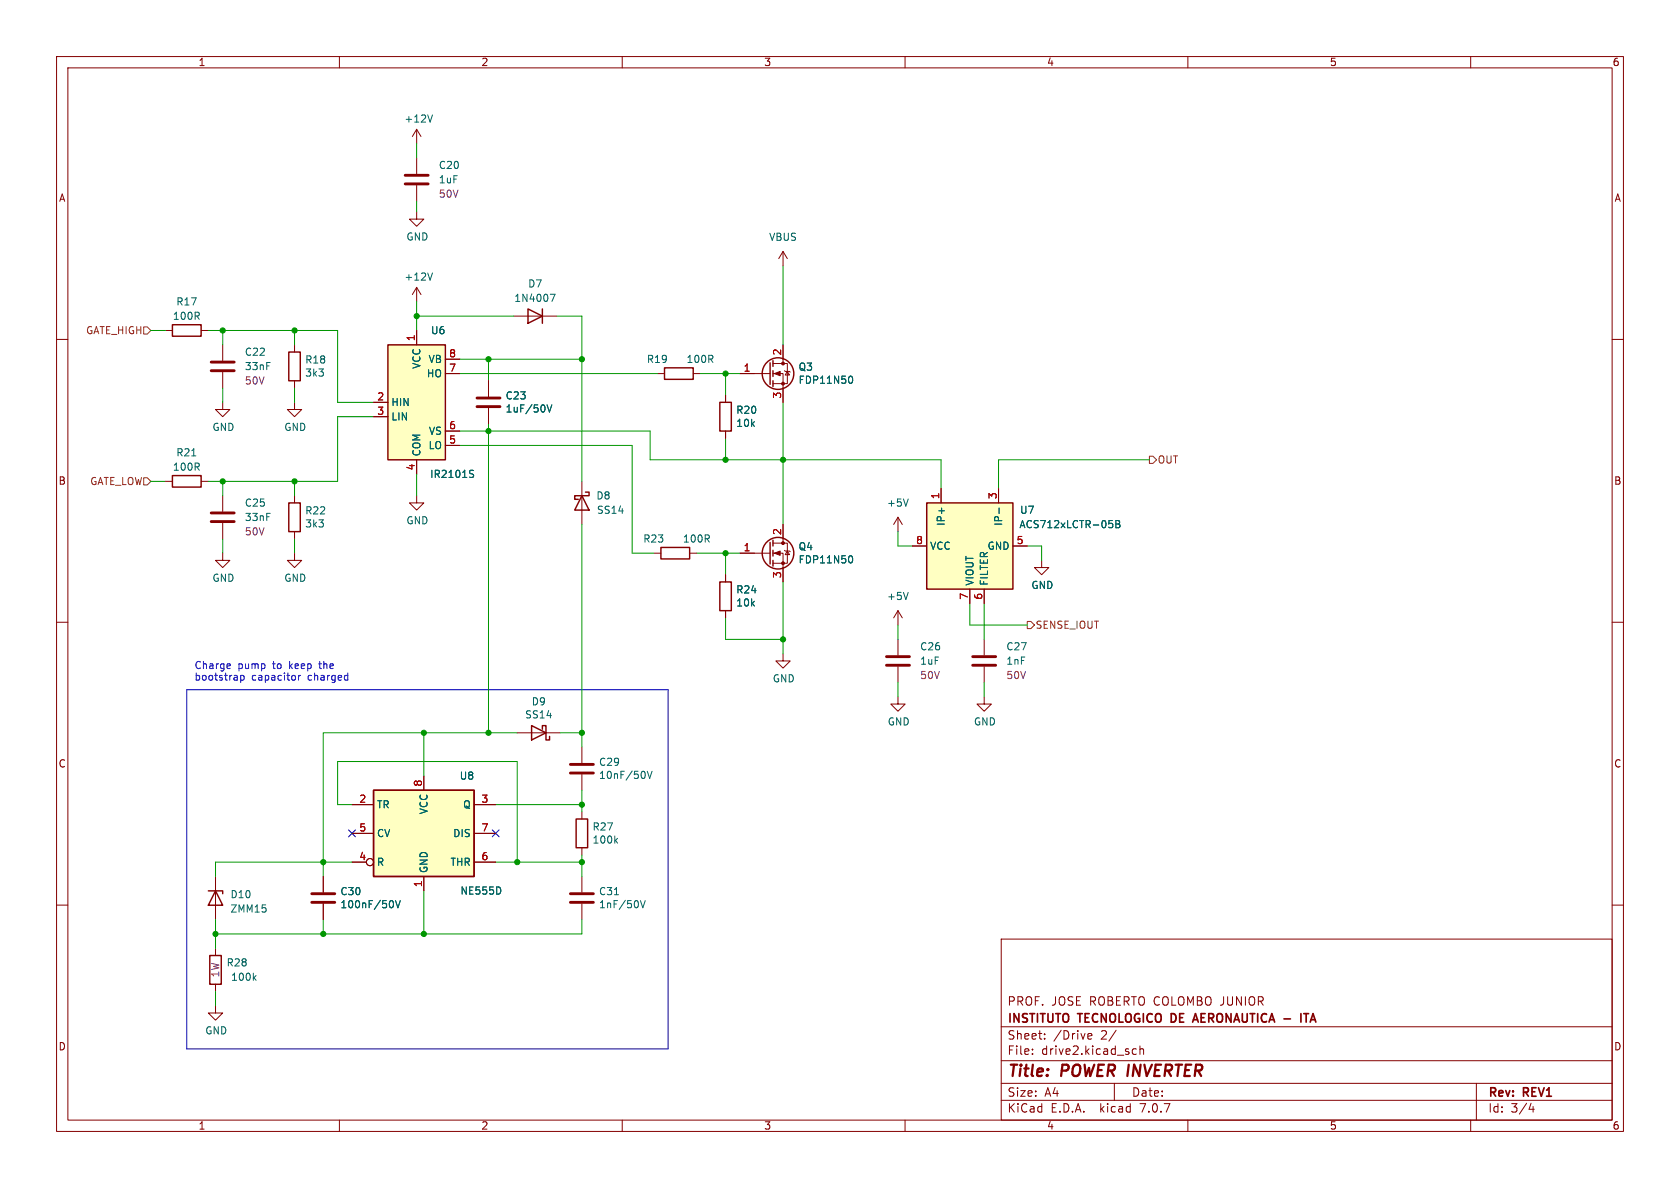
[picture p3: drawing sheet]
<svg xmlns="http://www.w3.org/2000/svg" width="297mm" height="210mm" viewBox="0 0 297 210" stroke-linecap="round" stroke-linejoin="round" font-family="sans-serif">
<g fill="none" stroke="#840000" stroke-width=".18">
<path d="M10 10h277v190h-277zM12 12h273v186h-273zM60 10v2M110 10v2M160 10v2M210 10v2M260 10v2M73.7 37.5v1.2h1.2l-1.2 1.3-1.3-1.3h1.3M73.7 22.9v2.5M73.7 27.9v2.8M73.7 32.8v2.8M73.7 22.9l-.8 1.2"/>
<path d="M73.7 22.9l.7 1.2M10 60h2M29.2 58.4h1.3M35.6 58.4h1.2M73.7 50.8v2.5M73.7 58.4v2.6M73.7 50.8l-.8 1.3M73.7 50.8l.7 1.3M90.8 55.9h7.6M138.4 44.5v2.5M138.4 44.5l-.7 1.2M138.4 44.5l.8 1.2"/>
<path d="M285 60h2M39.4 71.1v1.3h1.2l-1.2 1.3-1.3-1.3h1.3M39.4 61v2.8M39.4 65.8v2.8M52.1 71.1v1.3h1.2l-1.2 1.3-1.3-1.3h1.3M52.1 61v1.2M52.1 67.3v1.3M66 71.1h2.6M66 73.7h2.6M78.7 78.7h2.6M78.7 76.2h2.6M78.7 66h2.6"/>
<path d="M78.7 63.5h2.6M86.4 67.3v2.8M86.4 72.1v2.8M116.2 66h1.3M122.6 66h1.2M128.3 69.9v1.2M128.3 76.2v1.3M130.8 66h5.3M136.7 66h1.7v5.1M136.7 64.3h2.5v3.5h-2.5M138.4 61v3.3M138.7 65.5l.1 .2h.8l.1 .1"/>
<path d="M139.2 65.7l.4 .6h-.8zM29.2 85.1h1.3M35.6 85.1h1.2M39.4 97.8v1.3h1.2l-1.2 1.2-1.3-1.2h1.3M39.4 87.6v2.8M39.4 92.5v2.8M52.1 97.8v1.3h1.2l-1.2 1.2-1.3-1.2h1.3M52.1 87.6v1.3M52.1 94v1.3M73.7 87.6v1.3h1.2l-1.2 1.3-1.3-1.3h1.3M73.7 81.3v2.5M102.9 85.1v7.6"/>
<path d="M115.6 97.8h1.2M121.9 97.8h1.3M130.8 97.8h5.3M136.7 97.8h1.7v5.1M136.7 96h2.5v3.6h-2.5M138.4 92.7v3.3M138.7 97.3l.1 .1h.8l.1 .1M139.2 97.4l.4 .6h-.8zM158.7 91.4l-.7 1.3M158.7 91.4v2.6M158.7 91.4l.8 1.3M161.3 96.5h2.5"/>
<path d="M166.4 86.4v2.5M176.5 86.4v2.5M179.1 96.5h2.5M184.1 99.1v1.2h1.3l-1.3 1.3-1.2-1.3h1.2M10 110h2M128.3 101.6v1.3M128.3 108v1.2M138.4 115.6v1.2h1.3l-1.3 1.3-1.2-1.3h1.2M158.7 108v2.5M158.7 113v2.8M158.7 117.9v2.8M158.7 108l-.7 1.2"/>
<path d="M158.7 108l.8 1.2M171.4 104.1v2.6M174 104.1v2.6M174 113v2.8M174 117.9v2.8M285 110h2M74.9 137.2v2.5M91.4 129.5h7.7M102.9 132.1v2.8M102.9 136.9v2.8M158.7 123.2v1.3h1.3l-1.3 1.2-1.2-1.2h1.2M174 123.2v1.3h1.3l-1.3 1.2-1.3-1.2h1.3"/>
<path d="M10 160h2M38.1 154.9v7.7M57.1 154.9v2.8M57.1 159.8v2.8M62.2 142.2h3.8M62.2 152.4h2.6M62.2 147.3h3.8M74.9 154.9v2.6M83.8 142.2h3.8M83.8 152.4h3.8M83.8 147.3h3.8M102.9 143.5v1.3"/>
<path d="M102.9 149.9v1.2M102.9 154.9v2.8M102.9 159.8v2.8M285 160h2M38.1 177.8v1.3h1.3l-1.3 1.2-1.3-1.2h1.3M38.1 167.6v1.3M38.1 174v1.3M177 166h108v32h-108zM60 198v2M110 198v2M160 198v2M177 194.5h108"/>
<path d="M177 191.5h108M177 187.5h108M177 181.5h108M182.5 186.3v.1M182.5 185.5v.1M184.7 183.6v.1M184.7 182.8v.1M192.3 183.5l.2 .2 .5-.1M192.3 182.9l.2-.2h.3l.2 .2v.2l-.7 .1M197 191.5v3M197.3 182.1l-1.3 2M200.2 186.1l.3 .3 .4-.1"/>
<path d="M200.9 185.5l-.4-.1-.3 .3M201.5 185.5l.2-.1 .4 .1 .1 .9M201.5 184.9v1.5M210 198v2M260 198v2M261 191.5v6.5M270.7 195l-.4 1.1h.9M271 195.6v1"/>
<circle cx="65.4" cy="152.4" r=".63"/>
</g>
<path d="M230.5 179.2h.8M230.9 179.2v1.5M210.8 180.7l.5-1.5 .5 1.5M211 180.3h.7M231.6 180.7l.5-1.5 .5 1.5M231.8 180.3h.7" fill="none" stroke="#840000" stroke-width=".3"/>
<g fill="none" stroke="#840000" stroke-width=".25">
<path d="M30.5 57.4h5.1v2h-5.1zM93.3 54.6l2.6 1.3-2.6 1.3zM95.9 54.6v2.6M51.1 62.2h2v5.1h-2zM68.6 61h10.1v20.3h-10.1zM117.5 65h5.1v2.1h-5.1zM127.3 71.1h2v5.1h-2zM136.1 64.1v3.8M136.7 63.8v1M136.7 65.5v1M136.7 67.3v1M30.5 84.1h5.1v2h-5.1z"/>
<path d="M51.1 88.9h2v5.1h-2zM102.9 87.6l1.2 2.6h-2.5zM103.5 87h.6v.6h-2.5v.7h.6M116.8 96.8h5.1v2h-5.1zM136.1 95.9v3.8M136.7 95.5v1M136.7 97.3v1M136.7 99.1v1M163.8 88.9h15.3v15.2h-15.3zM127.3 102.9h2v5.1h-2zM66 139.7h17.8v15.2h-17.8zM94 128.3l2.5 1.2-2.5 1.3z"/>
<path d="M95.9 128.9v-.6h.6v2.5h.7v-.6M36.8 157.5h2.6v.5M38.1 157.5l1.3 2.5h-2.6zM101.9 144.8h2v5.1h-2zM37.1 168.9h2v5.1h-2z"/>
<circle cx="137.5" cy="66" r="2.79"/>
<circle cx="137.5" cy="97.8" r="2.79"/>
</g>
<g fill="none" stroke="#840000" stroke-width=".51">
<path d="M71.6 32.5h4.1M71.6 31h4.1M37.3 65.5h4.1M37.3 64h4.1M84.3 71.9h4.1M84.3 70.4h4.1M37.3 92.2h4.1M37.3 90.7h4.1M156.7 117.6h4.1M156.7 116.1h4.1M172 117.6h4M172 116.1h4"/>
<path d="M100.8 136.7h4.1M100.8 135.1h4.1M55.1 159.5h4.1M55.1 158h4.1M100.8 159.5h4.1M100.8 158h4.1"/>
</g>
<g fill="none" stroke="#006464" stroke-width=".18">
<path d="M76.5 20.3l-.5 1.3M76.5 48.3l-.5 1.2M97.3 52h.8l-.5 1.3M96.7 71.6l.4 1.2 .5-1.2M150.3 66.5a.68 .68 0 0 1 .5 .6 .68 .68 0 0 1-.5 .7M33.9 80.6h.7M83.2 83.7l.4 .2 .1 .3-.2 .2h-.3M83.2 83.1l.5 .1M150.3 98.2a.68 .68 0 0 1 .5 .7 .68 .68 0 0 1-.5 .6M160.6 88.2l-.5 1.3M176.6 89.8v1M196.1 92h.6"/>
<path d="M196.5 92.5l.2 .2v.3l-.2 .3M197.3 92h.4l.2 .3-.2 .3 .2 .1 .1 .3-.2 .3h-.5zM197.3 92.6h.4M160.6 104.7l-.5 1.3M114 136.6v.8M114.4 136.3l.5 1.3 .4-1.3M69.3 159.2a.79 .79 0 0 1 0 1.3M69.9 159.2l.4 1.3 .5-1.3M88.5 157.1v.7M108.6 158.2h.7M108.8 148.6l.4 .4M109.2 148.2l-.5 .5"/>
<path d="M113.2 159.2l.4 1.3 .5-1.3M44.9 172.8l.4 .5M45.3 172.5l-.5 .4"/>
</g>
<g fill="#ffffc2" stroke="#ffffc2" stroke-width=".18">
<path d="M66 139.7h17.8v15.2h-17.8z"/>
<path d="M68.6 61h10.1v20.3h-10.1z"/>
<path d="M163.8 88.9h15.3v15.2h-15.3z"/>
</g>
<g fill="#840000" stroke="#840000" stroke-width=".18">
<path d="M136.9 97.8l1-.4v.8z"/>
<path d="M136.9 66l1-.3v.7z"/>
<circle cx="138.4" cy="99.6" r=".25"/>
<circle cx="138.4" cy="96" r=".25"/>
<circle cx="138.4" cy="67.8" r=".25"/>
<circle cx="138.4" cy="64.3" r=".25"/>
</g>
<path d="M25.4 57.8h.6l.7 .6-.7 .7h-.6zM25.4 84.5h.6l.7 .6-.7 .6h-.6zM203.2 80.6h.6l.7 .7-.7 .6h-.6zM181.6 109.9h.6l.7 .6-.7 .6h-.6z" fill="none" stroke="#725600" stroke-width=".18"/>
<path d="M40.6 117.3l.1 .3-.6 .2M40.7 118.1l-.1 .1M42.6 119.4v1.3M42.6 119.5l.3-.1 .3 .2-.2 .6h-.4M52.8 119.4v.8M53.1 119.4l-.3 .2M61.4 119.4l.1 .1M61.5 119v1.2M33 121.9h85.1v63.5h-85.1zM61.5 120.2h-.1" fill="none" stroke="#0000c2" stroke-width=".18"/>
<g fill="none" stroke="#009600" stroke-width=".18">
<path d="M73.7 25.4v2.5M73.7 35.6v1.9M26.7 58.4h2.5M36.8 58.4h22.9v12.7h6.3M39.4 58.4v2.6M52.1 58.4v2.6M73.7 53.3v5.1M73.7 55.9h17.1M98.4 55.9h4.5v29.2M138.4 47v14M39.4 68.6v2.5M52.1 68.6v2.5"/>
<path d="M66 73.7h-6.3v11.4h-22.9M81.3 78.7h30.5v19.1h3.8M81.3 76.2h33.6v5.1h51.5v5.1M81.3 63.5h21.6M81.3 66h34.9M86.4 63.5v3.8M86.4 74.9v54.6M123.8 66h7M128.3 66v3.9M128.3 77.5v3.8M138.4 71.1v21.6M26.7 85.1h2.5"/>
<path d="M39.4 85.1v2.5M39.4 95.3v2.5M52.1 85.1v2.5M52.1 95.3v2.5M73.7 83.8v3.8M102.9 92.7v39.4M123.2 97.8h7.6M128.3 97.8v3.8M158.7 94v2.5h2.6M181.6 96.5h2.5v2.6M203.2 81.3h-26.7v5.1M128.3 109.2v3.8h10.1"/>
<path d="M138.4 102.9v12.7M158.7 110.5v2.5M171.4 106.7v3.8h10.2M174 106.7v6.3M74.9 129.5v7.7M91.4 129.5h-34.3v25.4M99.1 129.5h3.8M102.9 139.7v3.8M158.7 120.7v2.5M174 120.7v2.5M62.2 142.2h-2.5v-7.6h31.7v17.8M62.2 152.4h-24.1v2.5"/>
<path d="M74.9 157.5v7.6M87.6 152.4h15.3M87.6 142.2h15.3M102.9 151.1v3.8M38.1 162.6v5M38.1 175.3v2.5M57.1 162.6v2.5M102.9 162.6v2.5h-64.8"/>
</g>
<path d="M61.6 146.7l1.2 1.2M62.8 146.7l-1.2 1.2M87 146.7l1.2 1.2M88.2 146.7l-1.2 1.2" fill="none" stroke="#000084" stroke-width=".18"/>
<g fill="#009600" stroke="#009600" stroke-width=".18">
<circle cx="128.3" cy="66" r=".46"/>
<circle cx="86.4" cy="76.2" r=".46"/>
<circle cx="102.9" cy="63.5" r=".46"/>
<circle cx="73.7" cy="55.9" r=".46"/>
<circle cx="86.4" cy="63.5" r=".46"/>
<circle cx="57.1" cy="152.4" r=".46"/>
<circle cx="38.1" cy="165.1" r=".46"/>
<circle cx="57.1" cy="165.1" r=".46"/>
<circle cx="74.9" cy="165.1" r=".46"/>
<circle cx="138.4" cy="81.3" r=".46"/>
<circle cx="128.3" cy="97.8" r=".46"/>
<circle cx="128.3" cy="81.3" r=".46"/>
<circle cx="138.4" cy="113" r=".46"/>
<circle cx="52.1" cy="85.1" r=".46"/>
<circle cx="52.1" cy="58.4" r=".46"/>
<circle cx="39.4" cy="85.1" r=".46"/>
<circle cx="39.4" cy="58.4" r=".46"/>
<circle cx="102.9" cy="142.2" r=".46"/>
<circle cx="102.9" cy="129.5" r=".46"/>
<circle cx="102.9" cy="152.4" r=".46"/>
<circle cx="91.4" cy="152.4" r=".46"/>
<circle cx="74.9" cy="129.5" r=".46"/>
<circle cx="86.4" cy="129.5" r=".46"/>
</g>
<g font-size="2.8" fill="#840000">
<text x="178" y="190.9">Title:</text>
<text x="187.7" y="190.9">POWER INVERTER</text>
</g>
<g font-size="2.1" fill="#840000">
<text x="178" y="178">PROF.</text>
<text x="185.9" y="178">JOSE ROBERTO COLOMBO JUNIOR</text>
<text x="178" y="184">Sheet:</text>
<text x="178" y="181.2">INSTITUTO</text>
<text x="186.2" y="184">/Drive</text>
<text x="190.7" y="181.2">TECNOLOGICO DE</text>
<text x="194.7" y="184">2/</text>
<text x="212.3" y="181.2">AERONAUTICA -</text>
<text x="178" y="186.7">File:</text>
<text x="184.1" y="186.7">drive2.kicad_sch</text>
<text x="178" y="196.9">KiCad</text>
<text x="178" y="194.1">Size:</text>
<text x="184.7" y="194.1">A4</text>
<text x="185.7" y="196.9">E.D.A.</text>
<text x="194.6" y="196.9">kicad</text>
<text x="200" y="194.1">Date:</text>
<text x="201.8" y="196.9">7.0.7</text>
<text x="263" y="194.3">Rev:</text>
<text x="263" y="196.9">Id:</text>
<text x="267.1" y="196.9">3/4</text>
<text x="269.4" y="194.3">REV1</text>
</g>
<g font-size="1.8" fill="#840000">
<text x="35" y="11.9">1</text>
<text x="85" y="11.9">2</text>
<text x="135" y="11.9">3</text>
<text x="185" y="11.9">4</text>
<text x="235" y="11.9">5</text>
<text x="285" y="11.9">6</text>
<text x="10.3" y="35.9">A</text>
<text x="285.3" y="35.9">A</text>
<text x="10.3" y="85.9">B</text>
<text x="285.3" y="85.9">B</text>
<text x="10.3" y="135.9">C</text>
<text x="285.3" y="135.9">C</text>
<text x="10.3" y="185.9">D</text>
<text x="285.3" y="185.9">D</text>
<text x="35" y="199.9">1</text>
<text x="85" y="199.9">2</text>
<text x="135" y="199.9">3</text>
<text x="185" y="199.9">4</text>
<text x="235" y="199.9">5</text>
<text x="285" y="199.9">6</text>
</g>
<g font-size="1.8" fill="#006464">
<text x="71.4" y="21.9">+12V</text>
<text x="77.5" y="32.6">1uF</text>
<text x="77.5" y="30.1">C20</text>
<text x="71.8" y="42.7">GND</text>
<text x="135.9" y="42.8">VBUS</text>
<text x="71.4" y="49.8">+12V</text>
<text x="90.8" y="53.6">1N4007</text>
<text x="93.3" y="51">D7</text>
<text x="30.5" y="56.7">100R</text>
<text x="31.1" y="54.2">R17</text>
<text x="76.1" y="59.3">U6</text>
<text x="43.2" y="63.1">C22</text>
<text x="43.2" y="65.6">33nF</text>
<text x="53.9" y="64.5">R18</text>
<text x="74.5" y="65.3" transform="rotate(-90 74.5 65.3)">VCC</text>
<text x="75.7" y="64.4">VB</text>
<text x="114.3" y="64.4">R19</text>
<text x="121.3" y="64.4">100R</text>
<text x="141.1" y="65.7">Q3</text>
<text x="53.9" y="66.8">3k3</text>
<text x="69.1" y="72">HIN</text>
<text x="75.4" y="66.9">HO</text>
<text x="89.3" y="70.8">C23</text>
<text x="141.1" y="68">FDP11N50</text>
<text x="37.5" y="76.4">GND</text>
<text x="50.2" y="76.4">GND</text>
<text x="69.1" y="74.5">LIN</text>
<text x="75.7" y="77.1">VS</text>
<text x="89.3" y="73.1">1uF/50V</text>
<text x="130.1" y="75.7">10k</text>
<text x="130.1" y="73.4">R20</text>
<text x="30.5" y="83.4">100R</text>
<text x="31.1" y="80.9">R21</text>
<text x="74.5" y="80.8" transform="rotate(-90 74.5 80.8)">COM</text>
<text x="75.7" y="79.6">LO</text>
<text x="43.2" y="89.8">C25</text>
<text x="75.9" y="84.7">IR2101S</text>
<text x="105.3" y="88.5">D8</text>
<text x="156.7" y="89.8">+5V</text>
<text x="43.2" y="92.3">33nF</text>
<text x="53.9" y="93.4">3k3</text>
<text x="53.9" y="91.1">R22</text>
<text x="71.8" y="92.9">GND</text>
<text x="105.4" y="91">SS14</text>
<text x="167.2" y="93.1" transform="rotate(-90 167.2 93.1)">IP+</text>
<text x="177.4" y="93.1" transform="rotate(-90 177.4 93.1)">IP-</text>
<text x="180.1" y="93.6">ACS712xLCTR-05B</text>
<text x="180.2" y="91">U7</text>
<text x="113.6" y="96.1">R23</text>
<text x="120.6" y="96.1">100R</text>
<text x="141.1" y="99.8">FDP11N50</text>
<text x="141.1" y="97.5">Q4</text>
<text x="164.3" y="97.4">VCC</text>
<text x="174.5" y="97.4">GND</text>
<text x="37.5" y="103">GND</text>
<text x="50.2" y="103">GND</text>
<text x="130.1" y="107.4">10k</text>
<text x="130.1" y="105.1">R24</text>
<text x="156.7" y="106.3">+5V</text>
<text x="172.3" y="103.6" transform="rotate(-90 172.3 103.6)">VIOUT</text>
<text x="174.9" y="103.6" transform="rotate(-90 174.9 103.6)">FILTER</text>
<text x="182.2" y="104.3">GND</text>
<text x="162.6" y="117.7">1uF</text>
<text x="162.6" y="115.2">C26</text>
<text x="177.8" y="117.7">1nF</text>
<text x="177.8" y="115.2">C27</text>
<text x="93.9" y="124.9">D9</text>
<text x="136.5" y="120.8">GND</text>
<text x="92.7" y="127.2">SS14</text>
<text x="156.8" y="128.4">GND</text>
<text x="172.1" y="128.4">GND</text>
<text x="105.8" y="137.9">10nF/50V</text>
<text x="105.8" y="135.6">C29</text>
<text x="66.5" y="143.1">TR</text>
<text x="81.2" y="138">U8</text>
<text x="81.8" y="143.1">Q</text>
<text x="66.5" y="148.2">CV</text>
<text x="75.8" y="144" transform="rotate(-90 75.8 144)">VCC</text>
<text x="80" y="148.2">DIS</text>
<text x="104.7" y="147">R27</text>
<text x="104.7" y="149.3">100k</text>
<text x="66.5" y="153.3">R</text>
<text x="75.8" y="154.4" transform="rotate(-90 75.8 154.4)">GND</text>
<text x="79.5" y="153.3">THR</text>
<text x="40.6" y="161.5">ZMM15</text>
<text x="40.6" y="159">D10</text>
<text x="60.1" y="158.4">C30</text>
<text x="60.1" y="160.8">100nF/50V</text>
<text x="81.3" y="158.3">NE555D</text>
<text x="105.8" y="158.4">C31</text>
<text x="105.8" y="160.8">1nF/50V</text>
<text x="40" y="171">R28</text>
<text x="40.7" y="173.6">100k</text>
<text x="36.2" y="183.1">GND</text>
</g>
<g font-size="1.8" fill="#840084">
<text x="77.5" y="35.2">50V</text>
<text x="43.2" y="68.2">50V</text>
<text x="43.2" y="94.8">50V</text>
<text x="162.6" y="120.2">50V</text>
<text x="177.8" y="120.2">50V</text>
<text x="39" y="172.9" transform="rotate(-90 39 172.9)">1W</text>
</g>
<g font-size="1.8" fill="#725600">
<text x="15.1" y="59.3">GATE_HIGH</text>
<text x="204.6" y="82.1">OUT</text>
<text x="15.8" y="86">GATE_LOW</text>
<text x="183" y="111.4">SENSE_IOUT</text>
</g>
<g font-size="1.8" fill="#a90000">
<text x="73.4" y="60.4" transform="rotate(-90 73.4 60.4)">1</text>
<text x="79.3" y="65.8">7</text>
<text x="79.3" y="63.2">8</text>
<text x="131.4" y="65.8">1</text>
<text x="138.2" y="62.9" transform="rotate(-90 138.2 62.9)">2</text>
<text x="66.6" y="70.9">2</text>
<text x="138.2" y="70.6" transform="rotate(-90 138.2 70.6)">3</text>
<text x="66.6" y="73.4">3</text>
<text x="79.3" y="75.9">6</text>
<text x="73.4" y="83.3" transform="rotate(-90 73.4 83.3)">4</text>
<text x="79.3" y="78.5">5</text>
<text x="166.1" y="88.3" transform="rotate(-90 166.1 88.3)">1</text>
<text x="176.3" y="88.3" transform="rotate(-90 176.3 88.3)">3</text>
<text x="138.2" y="94.7" transform="rotate(-90 138.2 94.7)">2</text>
<text x="131.4" y="97.5">1</text>
<text x="161.9" y="96.3">8</text>
<text x="179.6" y="96.3">5</text>
<text x="138.2" y="102.3" transform="rotate(-90 138.2 102.3)">3</text>
<text x="171.2" y="106.1" transform="rotate(-90 171.2 106.1)">7</text>
<text x="173.7" y="106.1" transform="rotate(-90 173.7 106.1)">6</text>
<text x="63.4" y="142">2</text>
<text x="74.7" y="139.1" transform="rotate(-90 74.7 139.1)">8</text>
<text x="85" y="142">3</text>
<text x="63.4" y="147.1">5</text>
<text x="85" y="147.1">7</text>
<text x="63.4" y="152.1">4</text>
<text x="85" y="152.1">6</text>
<text x="74.7" y="156.9" transform="rotate(-90 74.7 156.9)">1</text>
</g>
<g font-size="1.8" fill="#0000c2">
<text x="34.3" y="118.4">Charge</text>
<text x="42.1" y="118.4">pump</text>
<text x="48.4" y="118.4">to</text>
<text x="51.4" y="118.4">keep</text>
<text x="56.9" y="118.4">the</text>
<text x="34.3" y="120.4">bootstrap</text>
<text x="44.5" y="120.4">capacitor</text>
<text x="54.5" y="120.4">charged</text>
</g>
</svg>
